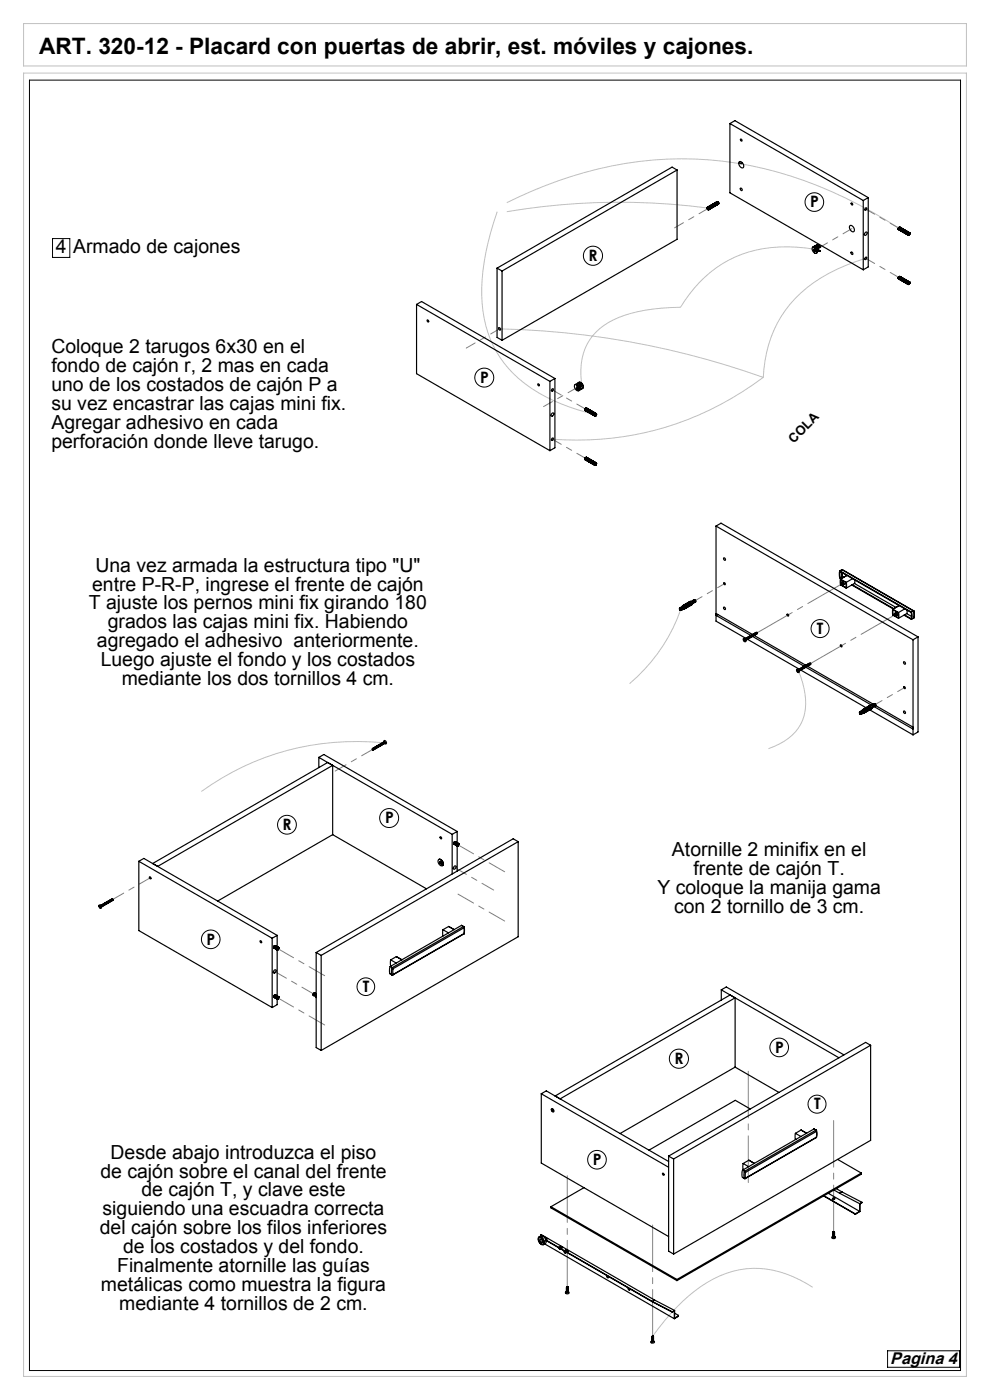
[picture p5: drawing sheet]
<svg xmlns="http://www.w3.org/2000/svg" width="210mm" height="297mm" viewBox="0 0 210 297" stroke-linecap="round" stroke-linejoin="round" font-family="sans-serif">
<g fill="none" stroke="#c0c0c0" stroke-width=".21">
<path d="M5 15.5h200v276.5h-200zM5 5h200v9h-200zM105.5 44.9a47 47 0 0 0-3.1 21.1 23.2 23.2 0 0 0 13.6 18.3l4.7 2 5.5 1.6M107.5 43a80 80 0 0 1 48.7-8.4 89.1 89.1 0 0 1 34.5 13.8M150.4 44.2a143.4 143.4 0 0 0-42.9 .7M172.8 52.9a27.8 27.8 0 0 0-19.6 3.1 27.3 27.3 0 0 0-8.8 9.2 34.6 34.6 0 0 0-14.2 2.6 11.6 11.6 0 0 0-7 11.9l.3 2.7M183.6 54.8a31.7 31.7 0 0 0-17 11 25.8 25.8 0 0 0-4.7 14.3M106 69.8a177.4 177.4 0 0 1 55.9 10.3M161.9 80.1a65.1 65.1 0 0 1-44.7 13.1M144.4 129.3a36.3 36.3 0 0 1-10.9 15.7M81.3 157.6a55.9 55.9 0 0 0-38.6 10.3M169.4 142.4a15.2 15.2 0 0 1 1.1 9.7 10.7 10.7 0 0 1-7.5 6.7"/>
<path d="M172.4 273.1a20.4 20.4 0 0 0-18.3-3 31.2 31.2 0 0 0-13.2 10.1l-2.5 3.3"/>
</g>
<g fill="none" stroke="#000" stroke-width=".21">
<path d="M6.2 17h197.6v273.7h-197.6zM11.1 50.6h3.7v4h-3.7zM188.3 286.6h15.2v3.5h-15.2z"/>
<circle cx="125.8" cy="54.3" r="2.03"/>
<circle cx="172.7" cy="42.9" r="1.98"/>
<circle cx="102.7" cy="80.1" r="2.01"/>
<circle cx="174" cy="133.3" r="1.91"/>
<circle cx="60.9" cy="175" r="2"/>
<circle cx="82.5" cy="173.5" r="2.01"/>
<circle cx="44.7" cy="199.3" r="1.98"/>
<circle cx="77.6" cy="209.3" r="1.87"/>
<circle cx="144" cy="224.6" r="2.03"/>
<circle cx="165.3" cy="222.2" r="1.98"/>
<circle cx="173.3" cy="234.2" r="1.91"/>
<circle cx="126.6" cy="246" r="1.98"/>
</g>
<path d="M150.2 44.3l-7.1 4M180.7 48.5l-7.1 4.1M183.6 44.4l7.1 4M190.7 58.9l-7.1-4.1M106 69.8l-7.1 4M115.3 86.3l7.1-4.1M117.2 82.7l7 4.1M124.2 97.3l-7-4.1" fill="none" stroke="#808080" stroke-width=".21" stroke-dasharray="15.2 1.3 1.3 1.3" stroke-dashoffset="13.1"/>
<path d="M178.8 123.7l-18.2 10.5M190.1 130.3l-18.2 10.5" fill="none" stroke="#808080" stroke-width=".21" stroke-dasharray="15.2 1.3 1.3 1.3" stroke-dashoffset="6.7"/>
<path d="M153.7 123.8l-6.2 3.6M185.6 149.5l6.3-3.6" fill="none" stroke="#808080" stroke-width=".21" stroke-dasharray="15.2 1.3 1.3 1.3" stroke-dashoffset="13.6"/>
<path d="M97.2 179.2l9.9 5.7M107.1 195.4l-9.9-5.7M59 201.3l9.9 5.7M68.9 217.4l-9.9-5.7" fill="none" stroke="#808080" stroke-width=".21" stroke-dasharray="15.2 1.3 1.3 1.3" stroke-dashoffset="11.4"/>
<path d="M96.4 184l8.3 4.8M66.5 210.9l-8.2-4.8" fill="none" stroke="#808080" stroke-width=".21" stroke-dasharray="15.2 1.3 1.3 1.3" stroke-dashoffset="12.4"/>
<path d="M79 159l-7.9 4.6M31.9 186.2l-8 4.6" fill="none" stroke="#808080" stroke-width=".21" stroke-dasharray="15.2 1.3 1.3 1.3" stroke-dashoffset="12.6"/>
<path d="M158.7 250.9v-23.6M120.3 273v-23.6M176.8 261.3v-23.6M138.4 283.5v-23.6" fill="none" stroke="#808080" stroke-width=".21" stroke-dasharray="15.2 1.3 1.3 1.3" stroke-dashoffset="5.3"/>
<g fill="none" stroke="#000" stroke-width=".25">
<path d="M143.6 36.1l-1-.6-37.2 21.4M143.6 36.1l-37.1 21.4M143.6 36.1v14.7l-37.1 21.4M154.8 26.2v14.7l28.3 16.3M154.8 26.2l28.3 16.3M154.8 26.2l1.1-.6 28.3 16.3M156.8 34.3a.8 .8 0 0 1 .8 .4 .8 .8 0 0 1-.1 .9 .94 .94 0 0 1-.7-1.3zM157 34.3a.26 .26 0 0 0 .1 .4 .26 .26 0 0 0 .4-.2M157.1 39.9h.1a.28 .28 0 0 1 .2 .2 .28 .28 0 0 1-.1 .3l-.2-.2zM157.1 29.5h.1a.22 .22 0 0 1 .2 .2 .22 .22 0 0 1-.2 .2zM105.4 56.9v14.7l1.1 .6M105.4 56.9l1.1 .6"/>
<path d="M106.5 57.5v14.7M150 44.1v.1M150 44.1h.1M150 44.2h.1M150 44v.1M150 44h.1M150 44.3h.1M150.1 44h-.1M150.1 44.4h.1M150.1 44h.1M150.2 44.4v.1M150.2 44.4h.1"/>
<path d="M150.2 44h.1M150.2 44.5h.1M150.2 44l.1 .1M150.3 44.1h.1M150.3 44.5h.1M150.3 44.5h-.1M150.3 44.1v.1M150.3 44.2h.1M150.4 44.4h.1M150.4 44.2h.1M150.4 44.5h-.1M150.4 44.2v.1"/>
<path d="M150.4 44.4v.1M150.4 44.3h.1M152.1 42.8h.1M152.2 42.8h.1M152.2 42.8l-2.2 1.2M152.2 42.8l-2 1.2M152.3 42.8h.1M152.3 42.8v.1M152.3 42.8l-2.1 1.2M152.3 42.9h.1M152.3 42.9l-2.1 1.1M152.4 42.9h.1"/>
<path d="M152.4 42.9v.1M152.4 42.9l-2.1 1.2M152.4 43h.1M152.4 43l-2.1 1.1M152.4 43l-2.1 1.2M152.4 43.3h.1M152.4 43l-2 1.2M152.4 43.1h.1M152.4 43v.1M152.4 43l-2 1.3M152.4 43.3l-2 1.2M152.4 43.2l-2 1.2"/>
<path d="M152.4 43.2h.1M152.4 43.1v.1M152.4 43.1l-2 1.2M152.5 43.1l-2.1 1.2M152.5 43.2l-2.1 1.2M172.4 52.5a.8 .8 0 0 1 .8 .3 .8 .8 0 0 1-.1 .9 .93 .93 0 0 1-.7-1.2zM172.6 53l.1 .1M172.6 52.3h.4l-.6 .1M172.7 53v.1M172.7 52.9v.1M172.7 53h-.1M172.7 52.3a.62 .62 0 0 1 1 .4l-.2 .1"/>
<path d="M172.7 53l-.1-.1v.1M172.7 53v-.2l.1 .5h-.1M172.7 53.1v.2M172.8 53.2h.1M172.8 52.9l-.1 .1M172.8 53.2l-.1 .1M172.8 53l.2 .1M172.8 53.2h.2zM173 52.1a.55 .55 0 0 1 .6-.1 .55 .55 0 0 1 .4 .5M173.1 52.3l.4 .5M173.1 52.3l-.2 .1a.81 .81 0 0 1 .3 1.3M173.1 53.1l.2 .3h-.2z"/>
<path d="M173.1 52.3v.2l.4 .3M173.1 53.4h.1M173.2 52a.54 .54 0 0 1 .8 .5M173.2 52.6l.1 .3 .2-.1M173.5 53.3h.4M173.5 53.3h-.1M173.5 52.4v-.1l.5 .2M173.5 53.1v.2M173.5 53.1l.4 .2M173.6 53l.4 .2-.1 .1M173.6 53l-.1 .1M173.6 52.3v.3"/>
<path d="M173.6 52.7v.3M180.3 47.9a.8 .8 0 0 1 .8 .4 .8 .8 0 0 1-.1 .9 .94 .94 0 0 1-.7-1.3zM180.5 53.5h.2a.28 .28 0 0 1 .2 .2 .28 .28 0 0 1-.2 .3l-.2-.2zM180.6 43.1v-.1a.22 .22 0 0 1 .3 .2 .22 .22 0 0 1-.2 .3zM183.1 42.5v14.7M183.5 54.7l.2-.2a.23 .23 0 0 1 .1 .4 .23 .23 0 0 1-.4 0zM183.5 44.2l.2-.1a.23 .23 0 0 1 .1 .3 .23 .23 0 0 1-.4 .1zM183.5 49.3a.22 .22 0 0 1 .4-.1 .22 .22 0 0 1 0 .4 .28 .28 0 0 1-.2 .3 .28 .28 0 0 1-.3-.2zM184.2 41.9v14.7l-1.1 .6M184.2 41.9l-1.1 .6M190.5 48.6l2.1 1.2M190.5 59l2.1 1.2"/>
<path d="M190.5 48.5l2.1 1.2M190.5 48.5h.1M190.5 58.9l2.1 1.3M190.5 58.9l.1 .1M190.6 48.5v.1M190.6 59h.1M190.6 48.6h.1M190.6 48.6h-.1M190.6 59l-.1 .1M190.6 48.5h.1M190.6 59.1h.1M190.6 59.1l2 1.2"/>
<path d="M190.6 59.1h-.1M190.6 48.4l2 1.3M190.6 48.4v.1M190.6 48.7l2 1.2M190.6 58.9l2 1.2M190.6 58.9h.1M190.6 48.5h-.1M190.6 58.9h-.1M190.6 48.7h.1M190.6 48.4h.1M190.6 48.4l2 1.2M190.6 58.8l2.1 1.2"/>
<path d="M190.6 58.8v.1M190.6 59.2l2 1.1M190.6 48.4l2.1 1.1M190.6 58.8h.1M190.6 48.3v.1M190.6 48.3l2.1 1.2M190.6 48.3h.1M190.7 48.3h.1M190.7 58.8h.1M190.7 48.3h-.1M190.7 58.7l-.1 .1M190.7 48.3l2.1 1.2"/>
<path d="M190.7 58.7l2 1.2M190.7 58.7h.1M190.7 48.2v.1M190.7 48.2l2.1 1.2M190.7 58.7l2.1 1.2M190.7 48.2h.1M190.8 48.2h-.1M190.8 48.2l2 1.2M190.8 58.7h-.1M190.8 58.7l2 1.2M190.8 48.2h.1M190.8 58.7h.1"/>
<path d="M190.8 58.6v.1M190.8 58.6l2.1 1.2M190.8 48.2l2.2 1.2M190.9 48.2h.1M190.9 58.6h.1M190.9 58.6l2.1 1.2M190.9 58.7h.1M192.6 49.7h.1M192.6 49.8h.1M192.6 49.6h.1M192.6 49.6v.1M192.6 49.8v.1"/>
<path d="M192.6 49.9h.1M192.7 49.6h-.1M192.7 49.9h.1M192.7 49.5h.1M192.7 60h.1M192.7 49.5v.1M192.7 59.9v.1M192.7 59.9h.1M192.8 49.9h-.1M192.8 49.5h-.1M192.8 49.4h.1M192.8 59.9h.1"/>
<path d="M192.8 59.9h-.1M192.8 49.9h.1M192.8 49.4v.1M192.8 49.5l.2 .1-.2 .3zM192.8 60h.2l-.2 .3zM192.8 59.8v.1M192.8 49.8v.1M192.8 59.8h.1M192.9 49.4h.1M192.9 49.4h-.1M192.9 59.8l-.1 .1M192.9 59.8h.1"/>
<path d="M192.9 49.8h.1M192.9 59.9h.1M193 49.4h.1M193 59.9h.1M193 49.7h.1M193 49.4h-.1M193 59.8v.1M193 59.8l-.1 .1M193 49.4v.1M193 49.5h.1M193 59.9v.1M193 60h.1"/>
<path d="M193 49.5v.1M193 49.6h.1M88.4 64.6l1-.6 28.3 16.3M88.4 64.6l28.2 16.3M88.4 64.6v14.7l28.2 16.3M90.6 67.9h.1a.22 .22 0 0 1 .2 .1 .22 .22 0 0 1-.1 .3zM105.8 69.5h.1a.28 .28 0 0 1 .3 .2 .28 .28 0 0 1-.2 .3l-.2-.3zM192.6 60.2h.1M192.6 60.3h.1M192.6 60.1v.1M192.6 60.1h.1M192.6 60.3l.1 .1"/>
<path d="M192.6 60v.1M192.7 60h-.1M192.7 60.3h.1M192.7 60.3v.1M192.7 60.3l.1 .1M192.8 60.3h-.1M192.8 60.3h.1M192.9 60.3h.1M192.9 60.2h.1M193 60.2h.1M193 60.1h.1M193 60.1v.1"/>
<path d="M193 60v.1M114.1 81.4h.1a.22 .22 0 0 1 .2 .2 .22 .22 0 0 1-.2 .2zM116.6 80.9v14.7M117.1 87.7a.24 .24 0 0 1 .3-.1 .24 .24 0 0 1 0 .4 .26 .26 0 0 1-.2 .3 .26 .26 0 0 1-.3-.2zM117.1 82.5h.1a.26 .26 0 0 1 .1 .3 .26 .26 0 0 1-.3 .1zM117.1 93l.1-.1a.26 .26 0 0 1 .1 .4 .26 .26 0 0 1-.3 0zM117.7 80.3l-1.1 .6M117.7 80.3v14.7l-1.1 .6M122.4 82.6l.4 .3M122.5 82.4l.4 .3 .3-.1M122.5 82.5l-.1 .1M122.5 82.5l.4 .3"/>
<path d="M122.6 81.9l-.1 .6M122.7 81.2l.4-.1-1.1 .5M122.8 82h.1M122.8 82.4l.1-.1 .5 .2M122.8 82l-.4-.2v.8M122.8 82v.4M122.8 82.4l.4 .2M122.8 81.1a.8 .8 0 0 1 .8 .4 .8 .8 0 0 1-.1 .9M122.9 82.8l-.2 .1M122.9 82.8l-.1 .1M122.9 81.7a.25 .25 0 0 1 .3 .2 .25 .25 0 0 1-.3 .3zM123.2 81.2a.74 .74 0 0 1 .2 1.3l-.2-.1v-.3"/>
<path d="M123.2 81.2l-.7 .4 .3 .3-.1 .1a.44 .44 0 0 0-.4-.4 .44 .44 0 0 0-.5 .4l.1 .1a.75 .75 0 0 0 .9 .8M123.2 81.5l.2 .5-.3 .2M123.2 81.2v.3M123.2 81.5l-.3 .2M123.4 82.5l-.3 .2M123.4 82.5l-.2 .1M124.1 97.4l2 1.2M124.1 86.9l2 1.3M124.1 97.3l2 1.2M124.1 97.5l2.1 1.2M124.1 86.9l2 1.2M124.1 87l2 1.2"/>
<path d="M124.1 97.4h.1M124.1 86.9v.1M124.1 86.9h.1M124.1 97.3v.1M124.1 87h.1M124.1 97.3h.1M124.1 97.4v.1M124.1 97.3l2.1 1.2M124.1 86.8l2.1 1.2M124.1 86.8h.1M124.1 86.8v.1M124.1 97.5h.1"/>
<path d="M124.1 87v.1M124.1 97.2l2.1 1.2M124.1 86.8l2.1 1.1M124.1 87.1l2.1 1.2M124.1 97.2v.1M124.1 87.1h.1M124.1 97.2h.1M124.2 97.2l2 1.1M124.2 97.2h.1M124.2 86.7l2 1.2M124.2 86.7h.1M124.2 97.2h-.1"/>
<path d="M124.2 86.7l-.1 .1M124.2 86.7h-.1M124.2 97.1h.1M124.2 97.1v.1M124.2 97.1l2.1 1.2M124.2 86.7l2.1 1.1M124.2 86.6v.1M124.2 86.6l2.1 1.2M124.2 86.6h.1M124.3 86.6h.1M124.3 97.1h.1M124.3 97l2 1.2"/>
<path d="M124.3 97v.1M124.3 86.6l2.1 1.2M124.3 97h.1M124.3 97l2.1 1.2M124.4 97l2.1 1.2M124.4 86.6h.1M124.4 97h.1M124.4 86.6l2.1 1.2M126.1 98.7h.1M126.1 98.6h.1M126.1 88.1h.1M126.1 88.1v.1"/>
<path d="M126.1 88.2h.1M126.1 98.5v.1M126.1 98.5h.1M126.1 98.6v.1M126.2 98.6v.1M126.2 98.5h-.1M126.2 88l-.1 .1M126.2 88.2h.1M126.2 98.5h.1M126.2 88h.1M126.2 98.7h.1M126.2 88.2v.1"/>
<path d="M126.2 98.4v.1M126.2 98.4h-.1M126.2 88h-.1M126.2 98.4h.1M126.2 87.9v.1M126.2 88.3h.1M126.2 87.9h.1M126.2 98.3v.1M126.2 98.3h.1M126.2 87.8h.1M126.3 87.8l-.1 .1M126.3 87.8h.1"/>
<path d="M126.3 98.7h-.1M126.3 98.3h-.1M126.3 88.3h-.1M126.3 98.7h.1M126.3 88.3h.1M126.3 98.3h.1M126.3 98.2v.1M126.3 88.2v.1M126.3 88.2h.1M126.3 98.3l.2 .1-.2 .3zM126.3 87.9h.2l-.2 .3zM126.3 98.2h.1"/>
<path d="M126.4 98.2h-.1M126.4 87.8h-.1M126.4 98.7h.1M126.4 88.2h.1M126.4 98.7h-.1M126.4 88.2h-.1M126.4 98.2h.1M126.4 87.7v.1M126.4 87.8h.1M126.4 98.6h.1M126.5 98.6h.1M126.5 88.1h.1"/>
<path d="M126.5 98.2h.1M126.5 87.8h.1M126.5 98.5h.1M126.5 98.2v.1M126.5 98.3h.1M126.5 88h.1M126.5 87.8v.1M126.5 87.9h.1M126.5 98.3v.1M126.5 98.4h.1M151.9 111.6v20.2l6.3 3.7 .2-.1 .1 .3-.2-.3M151.9 111.6l41.8 24.1"/>
<path d="M151.9 111.6l1-.6 41.8 24.1M153.5 118.4l.1-.1a.28 .28 0 0 1 .3 .3 .28 .28 0 0 1-.2 .3l-.2-.2zM144.2 129.2l.1 .1M144.2 129.1l.2 .1v.2l-.2-.1zM144.2 129l.3 .1v.4l.1-.1M144.2 129l-.1 .3 .4 .2M144.2 129.2h.1M144.3 129.2h-.1M144.3 129.4h.1M144.3 129.2v-.1v.1M144.3 129.3v.1M144.3 129.2l.1 .2-.1-.1"/>
<path d="M144.3 129.2h.1M144.3 129.2v.1M144.3 128.9l.3 .1v.4M144.3 128.9l-.1 .1M144.3 128.9l.4 .2-.1 .3M144.4 129.3h-.1M144.6 128.9l.3-.1h.1v.2l-.3 .2M144.7 128.8a.2 .2 0 0 1 .3-.1 .2 .2 0 0 1 .1 .2 .2 .2 0 0 1-.2 .2M144.8 128.5l1.6-.9 .4 .2v.4l-1.6 1M144.8 128.5l.4 .2v.5M144.8 128.5l-.1 .3M144.8 129.1l.4 .1"/>
<path d="M145 128.4l1.2-.7 .3 .2-1.2 .6zM146.2 127.7l.1 .1M146.3 127.8l.2 .1M146.3 127.8l-1.1 .6M146.5 128.3l.1-.3-1.2 .7v.4M146.5 128.3l-1.1 .6M146.6 128.1l-.1 .2M146.7 127.6l.2-.1 .2 .2-.2 .3M146.7 127.6a.26 .26 0 0 1 .4-.1 .26 .26 0 0 1 .1 .4h-.1M146.9 128h.1M146.9 127.4a.28 .28 0 0 1 .4 0 .28 .28 0 0 1 0 .4v-.3l-.3-.1M147 127.4v.1"/>
<path d="M147.1 127.3a.28 .28 0 0 1 .4 0 .28 .28 0 0 1 0 .4h-.1M147.2 127.4h.2v.3M147.4 127.2l.2 .3M147.4 127.7h.1M151.9 130.6v-.4l7.7 4.4M151.9 130.6l7.4 4.2M152.3 130.4l-.4 .2M153.5 128.8h.1a.28 .28 0 0 1 .3 .2 .28 .28 0 0 1-.2 .3l-.2-.2zM153.6 123.6a.22 .22 0 0 1 .2 .2 .22 .22 0 0 1-.1 .2zM157.7 135.4a.4 .4 0 0 1 .4 .3 .4 .4 0 0 1-.1 .5l-.3-.4zM157.8 135.7l.3 .2-.1-.1M157.8 135.7l.1 .1"/>
<path d="M157.8 135.7h.1M157.9 135.8v.2M157.9 135.5h.2M158 135.7l-.1-.1v.4M158 135.8h-.1M158 135.9l-.1 .1M158 135.5h.3l.1 .2h-.1M158.1 135.5l.1 .5M158.1 135.6h.1M158.1 135.6l.1 .1M158.2 135.8h.1M158.2 135.7v.1"/>
<path d="M158.2 135.8v.1M158.2 135.5l.2 .1M158.4 135.4l.1 .2M158.5 135.4l.1 .2-.1-.3-.2 .1M158.5 135.6l11 6.3M158.5 135.3l.2 .2M158.6 135.3l.2 .2-.2-.3-.1 .1M158.7 135.2l.1 .2M158.7 135.2l.2 .2-.1-.2h-.2M158.8 135.2l.1 .1M158.8 135.4h.1M158.9 135.1l.2 .2-.1-.2h-.3"/>
<path d="M159 135.1l.1 .1M159 135l.2 .3-.1-.3h-.2M159.1 135l.1 .2M159.2 134.9l.1 .3-.1-.3-.2 .1M159.2 134.9l.2 .2M159.3 134.9l.2 .2-.1-.2h-.2M159.4 134.8l.1 .2M159.4 134.8l.2 .2-.1-.3-.2 .1M159.5 134.8l.1 .1M159.6 134.7l.2 .3-.1-.3h-.2M159.6 135l11 6.3M159.7 134.7l.1 .1"/>
<path d="M159.7 134.6l.2 .3-.1-.3h-.2M159.8 134.6l.1 .1M159.9 134.5l.2 .3-.2-.3-.2 .1M159.9 134.8l11 6.3M159.9 134.5l.2 .2M160 134.5l.2 .2-.1-.3-.2 .1M160.1 134.4l.1 .2M160.2 134.4l.2 .2-.2-.3-.2 .1M160.2 134.3l.2 .2M160.3 134.3l.2 .2-.1-.2h-.2M160.4 134.3l.1 .1M160.4 134.2l.2 .2-.1-.2h-.2"/>
<path d="M160.5 134.2l.1 .1M167 130.3h.1a.22 .22 0 0 1 .2 .1 .22 .22 0 0 1-.2 .3zM178.2 121.1l-.1 1.2 .1 .3 .2 .2M178.2 121.1l15.1 8.7M178.2 122.6v-1.3l15.1 8.6v1.4l-1.4-.9M178.2 122.6l.3 .1M178.3 122.9v1.2l1.2 .7M178.3 122.9l1.2 .6M178.3 136.8h.1a.22 .22 0 0 1 .2 .2 .22 .22 0 0 1-.2 .2zM178.3 123l1.2 .6v1.1l-1.2-.7zM178.6 121.5v.8M178.6 120.9h.1"/>
<path d="M178.6 120.9l-.4 .2M178.6 123.5a.31 .31 0 0 1 .4 .1 .31 .31 0 0 1-.2 .4l-.2-.3zM178.6 123.9l-.3 .1M178.6 120.9l15.1 8.7M178.6 121.5l.1 .7M178.7 122.2v.1M178.7 122.3l.3 .2M178.7 122.3l-.5 .3M178.7 120.9h-.1M178.7 120.9l15.1 8.7M178.9 123.3l-.3 .1M179.5 123.7l-.5 .3"/>
<path d="M179.5 123.5v1.3M179.5 124.8l1.8-1.1 8.7 5.2M179.6 122.1l-1.3 .8M180.7 124.1l8.8 5.1M180.8 124l8.8 5.1M180.8 122.8l-1.3 .7M181.3 123.1v.6M189.4 129.2v1.3l1.2 .7v-1.3M189.4 129.2l1.2 .7M189.4 129.4l1.1 .6v1.1l-1.1-.7zM189.9 130.2l-.5 .2M189.9 130a.31 .31 0 0 1 .4 .2 .31 .31 0 0 1-.2 .4l-.2-.4z"/>
<path d="M190.2 129.8l-.3 .2M190.6 130.4l-.3 .2M190.7 128.5l-1.3 .8M191.9 129.2l-1.3 .7M192.3 130.2l1.1 .6M192.4 129.5v.6l-1.8 1.1M193.3 129.8l.2 .6-.2 1-1.5-.9M193.7 135.7v20.2M193.7 129.6l.1 .1M193.7 129.6l-.4 .2M193.8 131.1l-.5 .3M193.8 129.7v1.4"/>
<path d="M193.8 131.1h.1M193.8 129.6l.1 .1M193.8 129.6h-.1M193.9 131.1h-.1M193.9 129.6l-.1 1.5M193.9 129.7h-.1M194.7 135.1v20.2l-1 .6M194.7 135.1l-1 .6M79.1 159v.1M79.1 159l.1 .1M79.2 159v.1M79.2 159.1h-.1"/>
<path d="M79.2 158.8l.1 .1M79.2 159h.1a.18 .18 0 0 0-.1-.2 .18 .18 0 0 0-.2 .1h.2l-.1 .2M79.3 158.7l.2 .3-.2-.3-.2 .1M79.3 158.7l.2 .2M79.4 158.6l.2 .3-.1-.3-.2 .1M79.5 158.6l.1 .2M79.5 158.6l.2 .2-.1-.3-.2 .1M79.6 158.5l.1 .2M79.7 158.5l.2 .2-.1-.3-.2 .1M79.8 158.5l.1 .1M79.8 158.4l.2 .2-.1-.2h-.2M79.9 158.4l.1 .1"/>
<path d="M79.9 158.6h.1M80 158.3l.2 .3-.2-.3h-.2M80 158.3l.2 .2M80.1 158.2l.2 .3-.1-.3-.2 .1M80.2 158.2l.1 .2M80.3 158.2l.2 .2-.1-.3-.3 .1M80.3 158.1l.2 .2M80.4 158.1l.2 .2-.1-.3-.2 .1M80.5 158l.1 .2M80.5 158l.2 .2-.1-.2h-.2M80.6 158l.1 .1M80.7 157.9l.2 .3-.2-.3h-.2"/>
<path d="M80.8 157.9l.1 .1M80.8 157.8l.2 .3-.1-.3-.2 .1M80.9 157.8l.1 .2M81 157.8l.2 .2-.1-.3-.3 .1M81 157.7l.2 .2M81.1 157.7l.2 .2-.1-.3-.2 .1M81.2 157.6l.1 .2M81.2 157.6l.2 .2-.1-.2h-.2M81.3 157.6l.1 .1M81.4 157.5l.2 .2-.1-.2h-.2M81.5 157.5l.1 .1M81.5 157.1a.37 .37 0 0 1 .4 .2 .37 .37 0 0 1-.1 .5l-.2-.1v-.3l-.2 .1z"/>
<path d="M169 142a.4 .4 0 0 1 .5 .2 .4 .4 0 0 1-.2 .5l-.3-.4zM169.1 142.3h.1M169.1 142.3l.3 .2-.1-.2M169.1 142.2h.1M169.1 142.2v.1M169.2 142.3v.2M169.2 142l.2 .1M169.3 142.5h-.1M169.3 142.2l-.1-.1v.4M169.3 142.3h-.1M169.4 142.1l.2-.1 .1 .2h-.1M169.4 142.1l.1 .4"/>
<path d="M169.4 142.1h.1M169.4 142.1l.2 .1M169.5 142.3h.1M169.5 142.2l.1 .1M169.6 142.3l-.1 .1M169.6 142l.1 .2M169.6 142.2l-.1 .1M169.6 142l.2 .2-.1-.3-.2 .1M169.7 141.9l.1 .2M169.8 141.9l.1 .2v-.2h-.3M169.8 142.1l13.9 8M169.8 141.9l.2 .1"/>
<path d="M169.9 141.8l.2 .2-.1-.2h-.2M170 141.8l.1 .1M170.1 141.7l.1 .3-.1-.3h-.2M170.1 141.7l.2 .2M170.2 141.6l.2 .3-.1-.3-.2 .1M170.3 141.6l.1 .2M170.3 141.6l.2 .2-.1-.3-.2 .1M170.4 141.5l.1 .2M170.5 141.5l.2 .2-.1-.3-.3 .1M170.6 141.4l.1 .2M170.6 141.4l.2 .2-.1-.2h-.2M170.7 141.4l.1 .1"/>
<path d="M170.8 141.3l.2 .3-.2-.3h-.2M170.8 141.3l.2 .1M170.9 141.2l.2 .3-.1-.3-.2 .1M171 141.6l13.9 8M171 141.2l.1 .2M171 141.2l.2 .2-.1-.3-.2 .1M171.1 141.1l.1 .2M171.2 141.1l.2 .2-.1-.3-.2 .1M171.3 141.3l13.9 8.1M171.3 141l.1 .2M171.3 141l.2 .2-.1-.2h-.2M171.4 141l.1 .1"/>
<path d="M171.5 140.9l.2 .2-.2-.2h-.2M171.5 140.9l.2 .1M171.6 140.8l.2 .3-.1-.3h-.2M171.7 140.8l.1 .2M171.8 140.7l.2 .3-.1-.3-.3 .1M171.8 140.7l.2 .2M172 140.9h.1M182.3 151.3h.1M182.4 151.1l.2 .1v.3l-.2-.1zM182.4 151l.3 .2v.3M182.4 151l-.1 .3 .4 .2M182.4 151.2l-.1 .1"/>
<path d="M182.4 151.3h-.1M182.4 151.3v-.2l.1 .2M182.4 151.3v.1M182.4 151.4l.1 .1M182.5 151.3l.1 .1-.1-.1M182.5 151.3v.2M182.5 151.2l-.1 .1M182.5 151.3h-.1M182.5 151.4h-.1M182.5 150.9l.3 .2v.3M182.5 150.9l-.1 .1M182.5 150.9l.4 .2-.1 .3"/>
<path d="M182.5 151.3h.1M182.8 151l.3-.2 .1 .1v.1l-.3 .2M182.8 151.4l-.1 .1M183 150.5l1.6-.9 .4 .2v.5l-1.6 .9M183 150.5l.4 .3v.4M183 150.5l-.1 .4v-.1a.23 .23 0 0 1 .3 0 .23 .23 0 0 1-.1 .4l-.1-.1M183 151.1l.4 .1M183.2 150.4l1.2-.7 .3 .2-1.2 .7zM183.6 150.8l1.2-.7v.3l-1.2 .7zM184.4 149.7v.1M184.4 149.8l.2 .1M184.4 149.8l-1.1 .7"/>
<path d="M184.5 150.6l9.2 5.3M184.7 150.3l-1.1 .7M184.7 150.3l.1 .1M184.7 150.1v.2M184.9 149.7l.2-.1 .2 .1-.2 .3M184.9 149.7v-.1a.26 .26 0 0 1 .4 0 .26 .26 0 0 1 0 .4v-.1M185.1 150h.1M185.1 149.5a.28 .28 0 0 1 .4 0 .28 .28 0 0 1 0 .4l-.1-.3-.2-.1M185.2 149.5h.1M185.3 149.4a.28 .28 0 0 1 .4 0 .28 .28 0 0 1 0 .4l-.1-.1M185.4 149.4l.2 .1v.2M185.5 149.3l.3 .3"/>
<path d="M185.6 149.7h.1M185.8 149.7l7.8 4.5v.4l-8.2-4.7M191.7 150.8h.1a.28 .28 0 0 1 .3 .3 .28 .28 0 0 1-.2 .3l-.2-.3zM191.7 140.4h.1a.28 .28 0 0 1 .3 .2 .28 .28 0 0 1-.2 .3l-.2-.3zM191.7 145.7l.1-.1a.22 .22 0 0 1 .2 .2 .22 .22 0 0 1-.1 .3zM67.6 160.7v2.1M67.6 160.7l28.3 16.3M67.6 160.7l1.1-.6 28.3 16.3M69.5 161.8l-37.1 21.4M70.6 177.1l19.9 11.5M70.6 177.1v-14.7l-37.2 21.4M70.6 177.1l-24.4 14"/>
<path d="M93.4 177.5a.22 .22 0 0 1 .3 .2 .22 .22 0 0 1-.2 .2zM95.9 177v8.4M96.2 179l.7 .4M96.2 178.9l.7 .4M96.2 179l.8 .5M96.3 178.8l.6 .5M96.3 178.8l.6 .4M96.4 178.6l.7 .4M96.5 178.6l.7 .4M96.5 178.5l.8 .5M96.6 178.6l-.3 .2v.3M96.9 179.3h.1"/>
<path d="M96.9 179.3v.1M96.9 179.4h.1M96.9 179.2v.1M96.9 179.2h.1M97 179.4h.1M97 179.2h-.1M97 179.2h.1M97 179.4v.1M97 176.4l-1.1 .6M97 176.4v2.4M97 179.5v5.3M97 179.1v.1"/>
<path d="M97 179.1h.1M97 179.5h.1M97 179.1l-.7-.4 .7 .5M97 179h.1M97 179v.1M97.1 179.5h.1M97.1 179l-.8-.3 .7 .4M97.1 179h.1M97.1 179.4v.1M97.1 179.4h.1M97.1 179.1h.2l-.2 .3zM97.2 179.4h-.1"/>
<path d="M97.2 179h-.1M97.2 179h.1M97.2 179.4h.1M97.2 178.9v.1M97.2 179.3h.1M97.3 179h.1M97.3 179.3h.1M97.3 179.2h.1M97.3 179v.1M97.3 179.1h.1M109.9 178.6l-1-.7-41.8 24.2M109.9 178.6l-41.8 24.1"/>
<path d="M109.9 178.6v20.1l-41.8 24.1M21 192a.37 .37 0 0 1 .5 .2 .37 .37 0 0 1-.2 .5l-.3-.3zM21.1 192.3l.3 .2v-.1M21.1 192.3l.1 .1M21.1 192.3h.1M21.2 192.4v.1M21.2 192l.3 .4M21.3 192.5h-.1M21.3 192.3l-.1 .1M21.3 192.3l-.1-.2v.4M21.3 192.1l.3 .1-.1 .2M21.5 192.2v.1"/>
<path d="M21.5 192.1l.1 .2M21.5 192.3h.1M21.5 192.4v.1M21.6 192l.1 .3-.1-.3-.2 .1M21.6 192l.2 .2M21.7 192l.2 .2-.1-.2h-.2M21.8 191.9l.1 .2M21.8 191.9l.2 .2-.1-.3-.2 .1M21.9 191.8l.1 .2M22 191.8l.2 .3-.1-.3h-.2M22.1 191.8l.1 .1M22.1 191.7l.2 .3-.1-.3h-.2"/>
<path d="M22.2 191.7l.1 .1M22.3 191.6l.2 .3-.2-.3-.2 .1M22.3 191.6l.2 .2M22.4 191.6l.2 .2-.1-.3-.2 .1M22.5 191.5l.1 .2M22.6 191.5l.1 .2-.1-.3-.2 .1M22.6 191.4l.2 .2M22.7 191.4l.2 .2-.1-.2h-.2M22.8 191.4l.1 .1M22.8 191.6h.1M22.8 191.3l.2 .2-.1-.2h-.2M22.9 191.3l.1 .1"/>
<path d="M23 191.2l.2 .3-.2-.3h-.2M23.1 191.2l.1 .2M23.1 191.1l.2 .3-.1-.3-.2 .1M23.2 191.1l.1 .2M23.3 191.1l.2 .2-.2-.3-.2 .1M23.3 191l.2 .2M23.4 191l.2 .2-.1-.3-.2 .1M23.5 191l.1 .1M23.5 190.9l.2 .2-.1-.2h-.2M23.6 190.9l.1 .1M23.7 190.8l.2 .3-.2-.3h-.1M23.7 190.8l.1-.1 .2 .2-.2-.1"/>
<path d="M24 190.9h-.1M29.4 182.7l1.1-.6 28.3 16.3M29.4 182.7l28.3 16.3M29.4 182.7v14.7l28.3 16.3M31.7 186h.1a.22 .22 0 0 1 .2 .2 .22 .22 0 0 1-.1 .2zM55.2 199.6h.1a.22 .22 0 0 1 .2 .1 .22 .22 0 0 1-.2 .3zM57.7 199v14.7M58.8 198.4l-1.1 .6M58.8 198.4v2.4M93 182.4a.8 .8 0 0 1 .8 .4 .8 .8 0 0 1 0 .9 .93 .93 0 0 1-.8-1.3zM93.1 182.3h.3M93.1 182.3a.87 .87 0 0 1 .8 1.3"/>
<path d="M93.1 182.3v.1M93.2 183h.2M93.3 182.9l.2 .1M93.3 182.9h.1M93.3 182.9l-.1 .1M93.4 182.9l-.2-.1v.2M93.4 182.9v-.2l.2 .5-.1-.1M93.4 183v.2M93.5 183.2h.1M93.5 182.8l-.1 .1M93.5 183v.2M93.5 183h-.1"/>
<path d="M93.5 183.2h-.1M93.5 183.1v.2l-.1-.1M93.5 183.1h.1M93.5 182.4a.9 .9 0 0 1 .4 1.2M93.7 183l.2 .3h-.2zM93.8 183.1l-.1 .2M93.9 183.6l-.1 .1M94 197.2l-.1 1 .2 .3M94 197.2l1.1 .7M95.2 196.5l1.1 .7M95.2 196.5l-1.2 .7M95.2 196.5v.1"/>
<path d="M96.3 183.8a.22 .22 0 0 1 .4-.1 .22 .22 0 0 1 0 .3 .28 .28 0 0 1-.2 .4 .28 .28 0 0 1-.3-.2zM97.9 196.3l.5 .3M97.9 196.3l-15.1 8.7M97.9 196.3l.4 .3M98.3 196.6l.1 .2M98.3 196.6h.1M98.3 196.6l-15.1 8.7M98.4 196.6v.1M98.4 196.8v1.3M98.4 198.1h.1M98.4 196.8l-15 8.7M98.4 198.1l-15 8.6"/>
<path d="M98.4 198.1l-15.1 8.7 .1-.1M98.4 196.6v1.5M98.4 196.6v.2M58.1 201l.6 .4M58.1 211.4l.6 .4M58.1 211.5l.6 .4M58.1 200.9l.6 .4M58.1 201.1l.7 .4M58.1 211.3l.6 .5M58.1 211.5l.7 .5M58.1 211.3l.7 .4M58.1 200.8l.7 .4"/>
<path d="M58.1 205.9a.24 .24 0 0 1 .4-.1 .24 .24 0 0 1 0 .4 .26 .26 0 0 1-.2 .2 .26 .26 0 0 1-.3-.1zM58.1 211.2l.7 .4M58.2 200.7l.7 .4M58.2 211.1l.7 .4M58.2 200.6l.8 .4M58.3 211.1l.7 .4M58.3 200.6l.7 .4M58.3 200.6l.8 .4M58.3 211l.8 .4M58.4 200.6l-.3 .2v.3M58.4 211.1l-.3 .1v.4M58.7 201.3h.1"/>
<path d="M58.7 201.4h.1M58.7 211.8h.1M58.7 201.3v.1M58.7 211.9h.1M58.8 201.2h.1M58.8 201.3h-.1M58.8 211.7l-.1 .1M58.8 201.3h.1M58.8 211.7h.1M58.8 201.5h.1M58.8 211.9h.1M58.8 211.9v.1"/>
<path d="M58.8 211.6h.1M58.8 211.6v.1M58.8 201.5v9.8M58.8 212v1.1l-1.1 .6M58.8 201.1v.1M58.8 211.6l-.7-.4 .7 .5M58.8 212h.1M58.8 201.1h.1M58.8 201.1l-.7-.3 .7 .4M58.9 201.5h-.1M58.9 201.1h-.1M58.9 212h-.1"/>
<path d="M58.9 211.5l-.1 .1M58.9 201.5h.1M58.9 211.9h.1M58.9 211.5h.1M58.9 201.1h.1M58.9 201h.1M58.9 201v.1M58.9 201.1l.2 .1-.2 .3zM58.9 211.6h.2l-.2 .3zM59 201h-.1M59 201.5h.1M59 211.9h.1"/>
<path d="M59 201.5h-.1M59 211.9h-.1M59 211.4v.1M59 201h.1M59 211.5h.1M59 201.4h.1M59.1 201.4h.1M59.1 211.8h.1M59.1 201h.1M59.1 211.5h.1M59.1 211.4v.1M59.1 201.3h.1"/>
<path d="M59.1 201v.1M59.1 201.1h.1M59.1 211.7h.1M59.1 211.6h.1M59.1 201.1v.1M59.1 201.2h.1M66.8 210.6l-.4 .2 .1 .4M66.8 210.6l.1 .1-.3 .2v.3h-.1M66.8 210.6l-.3 .2v.4M66.9 210.7l.1 .2h-.2a.17 .17 0 0 0-.1 .1 .17 .17 0 0 0 .1 .2h-.2M67 211.6h.1M67.1 211.1l-.2 .3 .1 .2"/>
<path d="M67.1 211l-.2-.1-.2 .1 .2 .3M67.1 211.1l-.1 .5M67.1 202.1l1 .6M67.1 202.1v20.1l1 .6M68.1 202.7v20.1M82.8 205l-.1 .3a1.12 1.12 0 0 0 .5 1.5M82.8 205l.4 .3M82.9 203.6l-.1 1 .2 .3M82.9 203.6l1.1 .7M83.1 205.4v1.4M83.1 205.4l.3 .1M83.1 206.8h.1"/>
<path d="M83.2 206.8h.1M83.2 205.3l-.1 .1M83.2 205.3l.2 .2M83.4 205.5v1.2M83.4 206.7l-.3 .1M84.1 202.9l1.2 .7M84.1 202.9l-1.2 .7M84.1 202.9h.1M153 210l25 14.4M153 210l1.1-.6 24.9 14.4M153 210v2.2M154.9 211.1l-37.1 21.4"/>
<path d="M114.8 232l1.1-.6 25.9 15M114.8 232l27 15.6M114.8 232v14.7l27 15.6M117 235.2a.37 .37 0 0 1 .4 .2 .37 .37 0 0 1-.1 .5l-.3-.3zM117.1 235.3h.1a.22 .22 0 0 1 .2 .2 .22 .22 0 0 1-.2 .2zM117.2 235.6l-.2-.2 .4 .3M117.3 235.4l-.1-.1 .1 .5-.1-.2M117.3 235.5l-.1 .1M117.3 235.6l.1 .1M155.9 226.4l9.3 5.3M155.9 226.4v-14.7l-37.1 21.4M155.9 226.4l-24.4 14.1"/>
<path d="M159.1 235.3l-3.1-1.9-18.3 10.6M169.9 239.7l1.2 .7M169.9 239.7l-1.2 .7M169.9 239.7h.1M172.6 239.5h.1M172.6 239.5l-15.1 8.7M172.7 239.5l.4 .3M173.1 239.8l.1 .2M173.1 239.8l-15.1 8.7M173.1 239.8h.1M173.2 239.8v1.5M173.2 239.8v.2"/>
<path d="M184.7 221.7l-1.1-.6-41.8 24.2M184.7 221.7l-41.8 24.2M184.7 221.7v20.2l-41.8 24.1M116.9 256l26.7 15.4M116.9 256v.2l26.7 15.5M123.9 252l-7 4M140.6 248.9a.22 .22 0 0 1 .3 .2 .22 .22 0 0 1-.2 .2zM141.8 245.3l1.1 .6M141.8 245.3v20.1l1.1 .6M142.9 245.9v20.1M157.5 248.2l-.1 .3a1.12 1.12 0 0 0 .5 1.5M157.5 248.2l.5 .3"/>
<path d="M157.6 248.1h.1M157.6 246.8v1.2M157.6 246.8l1.2 .7M157.9 250h.1M157.9 248.6v1.4M157.9 248.6l.3 .1M157.9 250h.2M158 248.5l-.1 .1M158 248.5l.2 .2M158.2 248.7v1.2M158.2 249.9l-.3 .1M158.2 249.9l-.1 .1"/>
<path d="M158.8 246.1l1.2 .7M158.8 246.1l-1.2 .7M158.8 246.1h.1M168.7 241.7h.1M168.7 240.4v1.2M168.7 240.4l1.2 .7M173.2 241.3h.1M173.2 240v1.3M173.2 240l-15 8.7M173.2 241.3l-15 8.6M173.2 241.3l-15.1 8.7M174.7 253.7l6.6 3.8"/>
<path d="M174.8 253.7l6.5 3.8M175.7 253.1l6.6 3.9M176.6 254.3h.5M176.6 254.2a.22 .22 0 0 1 .3-.1 .22 .22 0 0 1 .1 .3h-.3zM176.9 252.4l1.2 .7M177.4 252.2l1.2 .7M177.7 246l5 2.9M178.1 253.1l4.2 2.2M178.6 252.9l-.5 .2M178.6 252.9l4.2 2.2M181.3 257.5h.2M181.3 257.5h.1"/>
<path d="M181.5 257.5h.1M182.3 255.3v1.7M182.3 257l-.8 .5M182.7 248.9l-39.1 22.5M182.7 248.9v.2l-39.1 22.6M182.8 255.1l-.4 .3v1.6l-.9 .5M182.8 255.1l-.5 .2M114.3 262.5a.99 .99 0 0 1 1 .5 .99 .99 0 0 1-.1 1.1 1.2 1.2 0 0 1-.9-1.6zM114.3 262.5a.93 .93 0 0 1 .9 .5 .93 .93 0 0 1 0 1 1.03 1.03 0 0 1-.9-1.5zM114.3 262.4a.87 .87 0 0 1 1.5 .6M114.4 262.5a1.02 1.02 0 0 0 .9 1.4M114.6 263a.32 .32 0 0 1 .4 .1 .32 .32 0 0 1-.1 .4l-.3-.3z"/>
<path d="M114.6 262.9a.36 .36 0 0 1 .5 .2 .36 .36 0 0 1-.1 .4M114.7 262v.2M114.7 262l1.5 .8-.5 .2M114.7 262l24.2 13.8M115.6 263.9l27.4 15.9M115.7 263l2.8 1.7M115.7 263l2.8 1.6M115.8 263.1v.6l-.5 .3M118.5 264.7h.1M118.5 264.6l.1 .1M118.5 264.7l.2 .3h.2M118.6 264.7l.1 .1"/>
<path d="M118.7 264.8l.2 .1M118.9 264.9h.1M118.9 264.4l.1 .1M118.9 264.4l.5 .2M118.9 264.4l-.4 .2M118.9 265h.1M119 265h-.1M119 265l.7 .4M119 264.9l.7 .4M119 264.5l-.4 .2M119 264.5l.1 .1M119.1 264.6l.1 .1"/>
<path d="M119.1 264.6l-.4 .2M119.4 264.6l-.5 .3M119.4 264.6l-.4 .3M119.7 265.3l.1 .1M119.7 265.4v.1a.22 .22 0 0 0 0 .3 .22 .22 0 0 0 .3-.1M119.7 265.4l.3 .4M119.7 265.4l.2 .3h.3M119.8 265.4l.1 .1M119.9 265.5l.2 .1M120 274.2l.2-.2 .1 .2 .2-.1v-.1l.2 .1a.35 .35 0 0 1-.4 .4 .35 .35 0 0 1-.3-.3zM120 265.7h.1M120.1 265.6h.1"/>
<path d="M120.1 265.1l.1 .1M120.1 265.1l.5 .2M120.1 265.1l-.4 .2M120.1 265.7h.1M120.2 265.7l18.2 10.5 4.2 2.2M120.2 265.6l18.2 10.5M120.2 265.2l-.4 .2M120.2 265.2l.1 .1M120.2 273v.1M120.2 274.1h.1M120.3 265.3l.1 .1M120.3 265.3l-.4 .2"/>
<path d="M120.4 273h.1a.16 .16 0 0 1-.1 .2 .16 .16 0 0 1-.2-.1M120.4 273l-.2 .1M120.4 273.2h-.2M120.4 273.4h-.2M120.4 273.5l-.2 .1M120.4 273.7h-.2M120.4 273.9h-.2M120.4 274l-.2 .1M120.5 273.2l-.1 .2-.3-.1h.3M120.5 273.3l-.1 .2h-.3h.3M120.5 273.5l-.1 .2h-.3l.3-.1M120.5 273.7l-.1 .2-.3-.1h.3"/>
<path d="M120.5 273.8l-.1 .2h-.3l.3-.1M120.6 265.3l-.5 .3M120.6 265.3l-.4 .3M128.8 270.6l-.1 .1a.22 .22 0 0 0 .1 .3 .22 .22 0 0 0 .3 0l-.1-.2M128.8 270.6l.2 .4M133.5 273.4l.1 .2a.24 .24 0 0 1-.3 0 .24 .24 0 0 1 0-.3l.3 .4M138.4 276.1l4.2 2.2M138.9 275.8l-.5 .3M138.9 275.8l4.2 2.2M142.6 278.4l.4-.3v1.7M142.6 278.3v.1M143.1 278l-.5 .3"/>
<path d="M143.1 278v1.6l.8-.4M143.1 278.6l.8 .4v.2l-.9 .6M143.6 271.4v.3M176.7 261.3l.1 .2 .2-.1a.16 .16 0 0 1-.1 .2 .16 .16 0 0 1-.2-.1v-.1M176.8 261.4h.1M176.7 262.3l-.1 .1 .2 .1 .2-.2a.22 .22 0 0 1 .2 .3 .22 .22 0 0 1-.3 .2 .27 .27 0 0 1-.3-.1 .27 .27 0 0 1-.1-.3l.2-.1M176.7 262.3v.1M176.7 261.3v.1M176.8 261.4h-.1M176.9 261.6h-.2M176.9 261.7l-.2 .1M176.9 261.9h-.2"/>
<path d="M176.9 262.1h-.2M176.9 262.2l-.1 .1M177 261.5l-.1 .3-.3-.1h.3M177 261.7l-.1 .2h-.3l.3-.1M177 261.9l-.1 .2-.3-.1h.3M177 262l-.1 .2h-.3l.3-.1M177 262.2v.2h-.3l.1-.1M138.1 284.6l.2-.1 .1 .1h.2v-.1l.2 .1a.34 .34 0 0 1-.4 .3 .34 .34 0 0 1-.3-.3zM138.3 283.5v.1M138.5 283.4h.1a.16 .16 0 0 1-.1 .3 .16 .16 0 0 1-.2-.1v-.1M138.5 283.5l-.2 .1M138.5 283.8l-.2 .1"/>
<path d="M138.5 284h-.2M138.5 284.1l-.2 .1M138.5 284.3h-.2M138.5 284.5h-.2M138.5 283.5h.1M138.6 283.6v.2h-.4l.3-.1M138.6 283.8l-.1 .2-.3-.1a.21 .21 0 0 1 .4 0 .21 .21 0 0 1 0 .3 .21 .21 0 0 1-.4-.1 .21 .21 0 0 1 .4-.1 .21 .21 0 0 1 0 .4 .21 .21 0 0 1-.4-.1l.3-.1M138.6 284.3l-.1 .2-.3-.1h.3"/>
<circle cx="150.1" cy="44.2" r=".2"/>
<circle cx="178.8" cy="123.8" r=".13"/>
<circle cx="190.1" cy="130.3" r=".13"/>
<circle cx="79" cy="159" r=".09"/>
<circle cx="120.3" cy="273" r=".09"/>
<circle cx="176.8" cy="261.3" r=".09"/>
<circle cx="138.4" cy="283.5" r=".09"/>
</g>
<text font-size="4.8" x="8.3" y="11.5">ART. 320-12 - Placard con puertas de abrir, est. móviles y cajones.</text>
<g font-size="4.1">
<text x="11.8" y="53.7">4</text>
<text x="15.5" y="53.7">Armado de cajones</text>
<text x="10.9" y="74.9">Coloque 2 tarugos 6x30 en el</text>
<text x="10.9" y="78.9">fondo de cajón r, 2 mas en cada</text>
<text x="10.9" y="82.9">uno de los costados de cajón P a</text>
<text x="10.9" y="86.9">su vez encastrar las cajas mini fix.</text>
<text x="10.9" y="90.9">Agregar adhesivo en cada</text>
<text x="10.9" y="94.9">perforación donde lleve tarugo.</text>
<text x="19.5" y="125.3">entre P-R-P, ingrese el frente de cajón</text>
<text x="20.3" y="121.3">Una vez armada la estructura tipo &quot;U&quot;</text>
<text x="18.8" y="129.3">T ajuste los pernos mini fix girando 180</text>
<text x="20.6" y="137.3">agregado el adhesivo anteriormente.</text>
<text x="22.9" y="133.3">grados las cajas mini fix. Habiendo</text>
<text x="21.4" y="141.3">Luego ajuste el fondo y los costados</text>
<text x="25.8" y="145.3">mediante los dos tornillos 4 cm.</text>
<text x="142.5" y="181.7">Atornille 2 minifix en el</text>
<text x="147.1" y="185.7">frente de cajón T.</text>
<text x="139.4" y="189.7">Y coloque la manija gama</text>
<text x="143" y="193.7">con 2 tornillo de 3 cm.</text>
<text x="23.5" y="245.8">Desde abajo introduzca el piso</text>
<text x="21.3" y="249.8">de cajón sobre el canal del frente</text>
<text x="21.8" y="257.8">siguiendo una escuadra correcta</text>
<text x="30" y="253.8">de cajón T, y clave este</text>
<text x="21.2" y="261.8">del cajón sobre los filos inferiores</text>
<text x="24.8" y="269.8">Finalmente atornille las guías</text>
<text x="26.1" y="265.8">de los costados y del fondo.</text>
<text x="21.4" y="273.8">metálicas como muestra la figura</text>
<text x="25.3" y="277.8">mediante 4 tornillos de 2 cm.</text>
</g>
<text font-size="3.6" x="188.8" y="289.3">Pagina 4</text>
<g font-size="3.3">
<text x="171.8" y="44">P</text>
<text x="124.9" y="55.4">R</text>
<text x="101.8" y="81.2">P</text>
<text x="173.3" y="134.5">T</text>
<text x="59.9" y="176.1">R</text>
<text x="81.7" y="174.7">P</text>
<text x="43.8" y="200.4">P</text>
<text x="77" y="210.4">T</text>
<text x="143.1" y="225.7">R</text>
<text x="164.4" y="223.3">P</text>
<text x="172.7" y="235.3">T</text>
<text x="125.8" y="247.2">P</text>
</g>
<text font-size="2.7" x="168.4" y="94.1" transform="rotate(-45 168.4 94.1)">COLA</text>
</svg>
